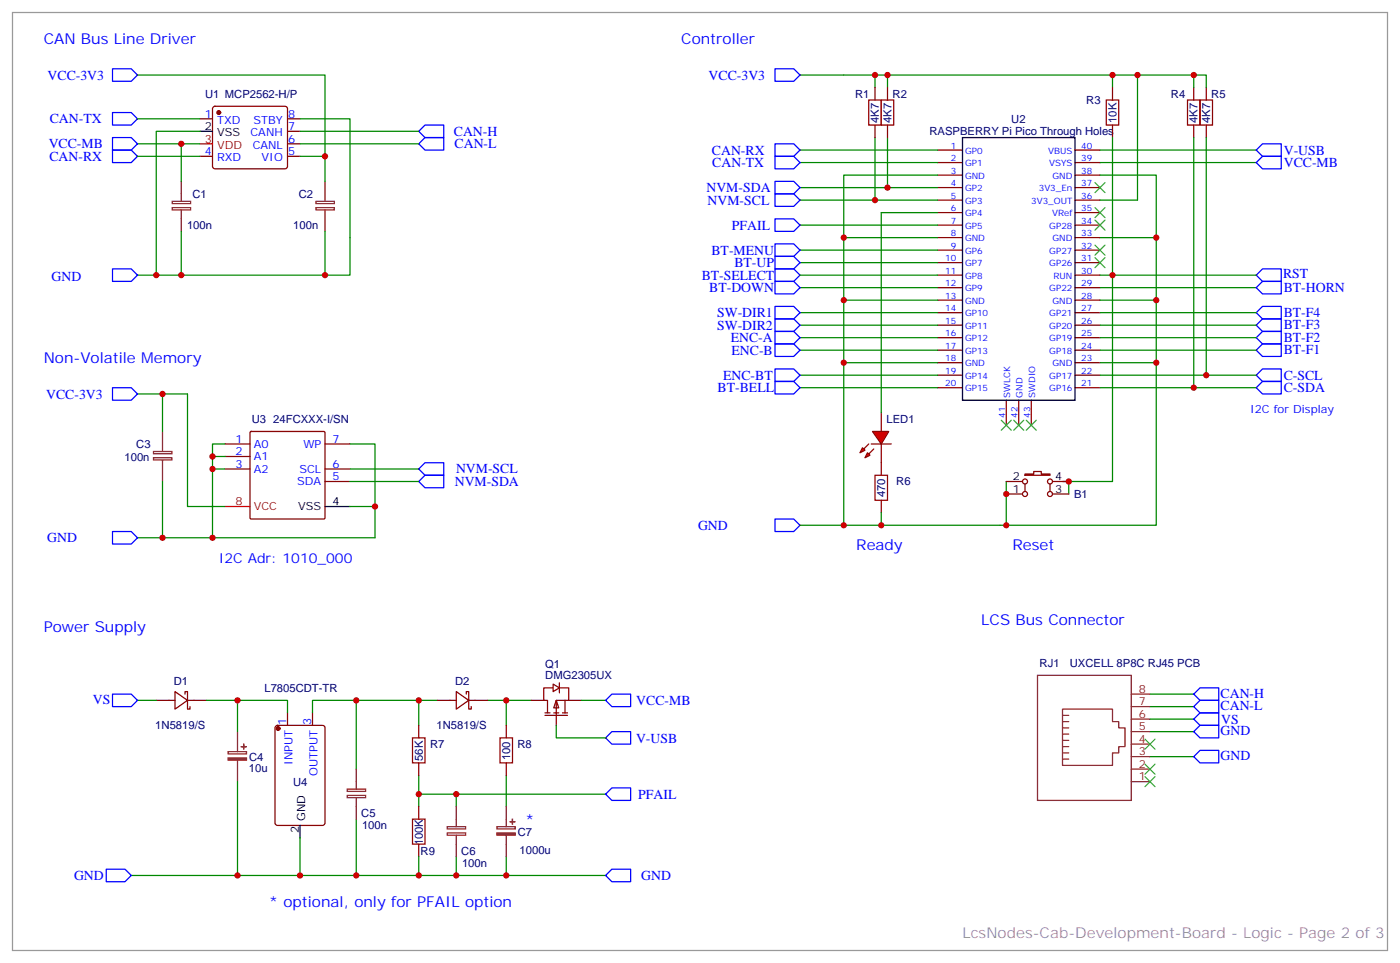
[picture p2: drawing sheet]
<svg xmlns="http://www.w3.org/2000/svg" width="395mm" height="272mm" viewBox="0 0 395 272" stroke-linecap="round" stroke-linejoin="round" font-family="sans-serif">
<g fill="none" stroke="#870000" stroke-width=".35">
<path d="M246.9 24.7v3.5M246.9 35.3v3.5M250.5 24.7v3.5M250.5 35.3v3.5M314 24.7v3.5M314 35.3v3.5M264.6 42.3h7M264.6 45.9h7M264.6 49.4h7M264.6 52.9h7M264.6 56.4h7M264.6 60h7"/>
<path d="M303.4 42.3h7M303.4 45.9h7M303.4 49.4h7M303.4 52.9h7M303.4 56.4h7M303.4 60h7M264.6 63.5h7M264.6 67h7M264.6 70.6h7M264.6 74.1h7M264.6 77.6h7M303.4 63.5h7"/>
<path d="M303.4 67h7M303.4 70.6h7M303.4 74.1h7M303.4 77.6h7M264.6 81.1h7M264.6 84.7h7M264.6 88.2h7M264.6 91.7h7M264.6 95.2h7M264.6 98.8h7M303.4 81.1h7M303.4 84.7h7"/>
<path d="M303.4 88.2h7M303.4 91.7h7M303.4 95.2h7M303.4 98.8h7M264.6 102.3h7M264.6 105.8h7M264.6 109.4h7M284 112.9v7M287.5 112.9v7M291 112.9v7M303.4 102.3h7M303.4 105.8h7"/>
<path d="M303.4 109.4h7M63.5 125.2h7.1M63.5 132.3h7.1M63.5 128.8h7.1M70.6 121.9l.3-.2h20.5l.3 .2v24.1l-.2 .4h-20.6l-.3-.2zM91.7 125.2h7.1M91.7 135.8h7.1M91.7 132.3h7.1"/>
</g>
<path d="M271.6 38.8h31.8v74.1h-31.8zM91.7 142.9h7.1" fill="none" stroke="#000" stroke-width=".35"/>
<path d="M63.5 142.9h7.1" fill="none" stroke="#f00" stroke-width=".35"/>
<g fill="none" stroke="#008700" stroke-width=".35">
<path d="M225.8 21.2h95.2v35.2h-10.6M246.9 21.2v3.5M246.9 38.8v17.6M250.5 21.2v3.5M250.5 38.8v14.1M314 21.2v3.5M225.8 45.9h38.8M225.8 42.3h38.8M225.8 56.4h38.8M225.8 52.9h38.8M248.7 60h15.9M264.6 49.4h-26.5v17.6"/>
<path d="M310.4 49.4h15.9v17.6M310.4 45.9h44.1M310.4 42.3h44.1M225.8 63.5h38.8M225.8 74.1h38.8M225.8 70.6h38.8M264.6 67h-26.5v81.2h88.2v-81.2h-15.9M310.4 77.6h44.1M225.8 98.8h38.8M225.8 81.1h38.8M238.1 84.7h26.5M310.4 98.8h44.1"/>
<path d="M310.4 84.7h15.9M310.4 88.2h44.1M310.4 91.7h44.1M310.4 95.2h44.1M38.8 111.1h14.1v31.8h10.6M45.9 111.1v10.6M238.1 102.3h26.5M310.4 102.3h15.9M310.4 105.8h44.1M310.4 109.4h44.1M45.9 135.8v15.9M60 128.8h3.5"/>
<path d="M60 132.3h3.5M63.5 125.2h-3.5v26.5M98.8 125.2h7v26.5h-67M98.8 132.3h19.4M98.8 135.8h19.4M299.9 135.8h1.7v3.5M98.8 142.9h7M225.8 148.2h12.3"/>
</g>
<g fill="none" stroke="#00f" stroke-width=".35">
<path d="M218.7 19.4h5.3l1.8 1.8-1.8 1.7h-5.3zM218.7 44.1h5.3l1.8 1.8-1.8 1.7h-5.3zM218.7 40.6h5.3l1.8 1.7-1.8 1.8h-5.3zM218.7 54.7h5.3l1.8 1.7-1.8 1.8h-5.3zM218.7 51.2h5.3l1.8 1.7-1.8 1.8h-5.3zM354.5 45.9l1.8-1.8h5.3v3.5h-5.3zM354.5 42.3l1.8-1.7h5.3v3.5h-5.3zM218.7 61.7h5.3l1.8 1.8-1.8 1.8h-5.3zM354.5 77.6l1.8-1.8h5.3v3.6h-5.3zM354.5 88.2l1.8-1.8h5.3v3.6h-5.3zM354.5 91.7l1.8-1.7h5.3v3.5h-5.3zM354.5 95.2l1.8-1.7h5.3v3.5h-5.3z"/>
<path d="M354.5 98.8l1.8-1.8h5.3v3.5h-5.3zM31.7 109.4h5.3l1.8 1.7-1.8 1.8h-5.3zM354.5 105.8l1.8-1.7h5.3v3.5h-5.3zM354.5 109.4l1.8-1.8h5.3v3.5h-5.3zM118.2 135.8l1.7-1.7h5.3v3.5h-5.3zM118.2 132.3l1.7-1.8h5.3v3.6h-5.3zM31.7 149.9h5.3l1.8 1.8-1.8 1.8h-5.3zM218.7 146.4h5.3l1.8 1.8-1.8 1.7h-5.3z"/>
</g>
<path d="M43.3 129.1h5.2v.7h-5.2zM43.3 127.4h5.2v.6h-5.2zM45.9 121.7v5.7M45.9 129.8v6" fill="none" stroke="#8c2424" stroke-width=".35"/>
<path d="M309 51.5l2.9 2.8M309 58.6l2.9 2.8M311.9 51.5l-2.9 2.8M311.9 58.6l-2.9 2.8M309 62.1l2.9 2.8M311.9 62.1l-2.9 2.8M282.6 118.5l2.8 2.9M285.4 118.5l-2.8 2.9M286.1 118.5l2.8 2.9M288.9 118.5l-2.8 2.9M289.6 118.5l2.9 2.9M292.5 118.5l-2.9 2.9" fill="none" stroke="#3c3" stroke-width=".35"/>
<path d="M245.2 28.2h3.5v7.1h-3.5zM248.7 28.2h3.5v7.1h-3.5zM312.2 28.2h3.5v7.1h-3.5z" fill="none" stroke="#a10000" stroke-width=".35"/>
<g fill="#f00" stroke="#870000" stroke-width=".35">
<path d="M246.2 121.7h4.6l-2.1 3.5z"/>
<path d="M245.9 125.2h5.6z"/>
</g>
<g fill="#870000" stroke="#870000" stroke-width=".35">
<path d="M245.2 125.2l-1.4 1.4z"/>
<path d="M246.6 126.6l-1.4 1.5z"/>
</g>
<g fill="#f00" stroke="#870000" stroke-width=".35">
<path d="M243.4 126.3l.7 .7-1.4 .7z"/>
<path d="M244.8 127.7l.7 .7-1.4 .7z"/>
</g>
<g fill="none" stroke="#870000" stroke-width=".35">
<path d="M56.4 33.5h3.6M60.2 30.2l.5-.2h19.7l.5 .2 .2 .5v16.2l-.2 .5-.5 .2h-19.7l-.5-.2-.2-.5v-16.2zM81.1 33.5h3.6M81.1 37h3.6M56.4 44.1h3.6M81.1 44.1h3.6M81.1 40.6h3.6M248.7 116.4v5.3M248.7 125.2v8.9M248.7 141.1v3.5M123.5 197.6h5.3M128.8 195.1l3.5 2.5-3.5 2.4z"/>
<path d="M131.6 195.8v-.7h.7v4.9h.7v-.7M132.3 197.6h5.3M157.9 192.6v2.8M77.8 204.8l.5-.2h12.7l.7 .4v27.1l-.4 .7h-13l-.6-.4-.1-27.1zM81.1 201.1v3.5M88.2 201.1v3.5M118.2 204.6v3.5M118.2 215.2v3.5M142.9 204.6v3.5M142.9 215.2v3.5M118.2 227.5v3.6M118.2 238.1v3.6"/>
</g>
<path d="M246.9 134.1h3.6v7h-3.6zM116.4 208.1h3.5v7.1h-3.5zM141.1 208.1h3.5v7.1h-3.5zM116.4 231.1h3.5v7h-3.5z" fill="none" stroke="#a10000" stroke-width=".35"/>
<g fill="none" stroke="#008700" stroke-width=".35">
<path d="M38.8 21.2h52.9v22.9h-7M38.8 33.5h17.6M56.4 37h-12.3v40.6h-5.3M84.7 33.5h14.1v44.1h-54.7M84.7 37h33.5M314 38.8v97h-12.4M38.8 44.1h17.6M38.8 40.6h17.6M84.7 40.6h33.5M91.7 44.1v7.1M248.7 60v56.4M91.7 65.3v12.3"/>
<path d="M284 135.8v12.4M248.7 144.6v3.6M67 197.6v8.8M100.5 197.6v19.4M118.2 197.6h-30v3.5M118.2 197.6v7M118.2 197.6h5.3M137.6 197.6h12.3M142.9 197.6v7M118.2 218.7v8.8M142.9 218.7v8.8M67 220.5v26.4"/>
<path d="M84.7 236.4v10.5M100.5 231.1v15.8M118.2 224h52.9M128.8 224v3.5M37 246.9h134.1M118.2 241.7v5.2M128.8 241.7v5.2M142.9 241.7v5.2"/>
</g>
<g fill="#870000" stroke="#870000" stroke-width=".35">
<circle cx="61.7" cy="31.7" r=".53"/>
<circle cx="78.5" cy="205.5" r=".53"/>
</g>
<path d="M56.4 37h3.6M84.7 232.8v3.6" fill="none" stroke="#000" stroke-width=".35"/>
<path d="M56.4 40.6h3.6" fill="none" stroke="#f00" stroke-width=".35"/>
<path d="M31.7 19.4h5.3l1.8 1.8-1.8 1.7h-5.3zM31.7 31.8h5.3l1.8 1.7-1.8 1.8h-5.3zM31.7 38.8h5.3l1.8 1.8-1.8 1.7h-5.3zM119.9 35.3h5.3v3.5h-5.3l-1.7-1.8zM119.9 38.8h5.3v3.5h-5.3l-1.7-1.7zM31.7 42.3h5.3l1.8 1.8-1.8 1.8h-5.3zM31.7 75.8h5.3l1.8 1.8-1.8 1.8h-5.3zM172.7 206.4h5.3v3.5h-5.3l-1.8-1.8zM172.7 222.2h5.3v3.6h-5.3l-1.8-1.8zM172.7 245.2h5.3v3.5h-5.3l-1.8-1.8z" fill="none" stroke="#00f" stroke-width=".35"/>
<g fill="none" stroke="#8c2424" stroke-width=".35">
<path d="M89.2 58.6h5.2v.6h-5.2zM89.2 56.8h5.2v.6h-5.2zM91.7 51.2v5.6M91.7 59.3v6M64.4 212h5.2v.7h-5.2zM67 206.4v5.6M67 214.5v6M100.5 217v5.6M98 224.4h5.2v.6h-5.2zM98 222.6h5.2v.6h-5.2zM100.5 225.1v6M126.2 234.9h5.2v.7h-5.2z"/>
<path d="M126.2 233.2h5.2v.6h-5.2zM128.8 227.5v5.7M128.8 235.7v6M140.2 233.2h5.2v.6h-5.2zM142.9 227.5v5.7M142.9 235.7v6"/>
</g>
<g fill="#8c2424" stroke="#8c2424" stroke-width=".35">
<path d="M64.4 213.8h5.2v.6h-5.2z"/>
<path d="M68.1 210.6h1.4z"/>
<path d="M68.8 209.9v1.4z"/>
<path d="M140.2 234.9h5.2v.7h-5.2z"/>
<path d="M143.9 231.8h1.4z"/>
<path d="M144.6 231.1v1.4z"/>
</g>
<path d="M156.1 193l1.8 1-1.8 1.1z" fill="#fff" stroke="#870000" stroke-width=".35"/>
<g fill="none" stroke="#870000" stroke-width=".35">
<path d="M336.9 24.7v3.5M336.9 35.3v3.5M340.4 24.7v3.5M340.4 35.3v3.5M284 139.3h4.6M284 135.8h4.6M289.3 133.7h2.4v-.7h2.2v.7h2.4v.4h-7zM289.3 136.5v2.1M296.3 136.5v2.1M297 139.3h4.6M297 135.8h4.6M44.1 197.6h5.3"/>
<path d="M49.4 195.1l3.5 2.5-3.5 2.4zM52.2 195.8v-.7h.7v4.9h.7v-.7M52.9 197.6h5.3M149.9 197.6h3.6M155.9 194h-2.4v3.6h1v3.5M157 197.6l.7 2.1h-1.4zM158 194h2.5v3.6h-3.5v7M159.5 197.6v3.5M160.5 197.6h3.5M153.8 201.1h1.4M153.8 201.8h6.4M156.3 201.1h1.4"/>
<path d="M158.7 201.1h1.5"/>
<circle cx="289.3" cy="135.8" r=".71"/>
<circle cx="289.3" cy="139.3" r=".71"/>
<circle cx="296.3" cy="135.8" r=".71"/>
<circle cx="296.3" cy="139.3" r=".71"/>
</g>
<g fill="none" stroke="#008700" stroke-width=".35">
<path d="M321 21.2h19.4v3.5M336.9 21.2v3.5M336.9 38.8v70.6M340.4 38.8v67M51.2 40.6v10.6M51.2 65.3v12.3M225.8 77.6h38.8M225.8 95.2h38.8M225.8 91.7h38.8M225.8 88.2h38.8M310.4 81.1h44.1M225.8 105.8h38.8"/>
<path d="M225.8 109.4h38.8M38.8 197.6h5.3M58.2 197.6h22.9v3.5M164 197.6h7.1M324.6 199.3h12.3M324.6 195.8h12.3M157 204.6v3.5h14.1M324.6 213.4h12.3M324.6 206.4h12.3M324.6 202.8h12.3"/>
</g>
<g fill="none" stroke="#00f" stroke-width=".35">
<path d="M218.7 68.8h5.3l1.8 1.8-1.8 1.7h-5.3zM218.7 72.3h5.3l1.8 1.8-1.8 1.7h-5.3zM218.7 75.8h5.3l1.8 1.8-1.8 1.8h-5.3zM218.7 79.4h5.3l1.8 1.7-1.8 1.8h-5.3zM218.7 97h5.3l1.8 1.8-1.8 1.7h-5.3zM218.7 93.5h5.3l1.8 1.7-1.8 1.8h-5.3zM218.7 90h5.3l1.8 1.7-1.8 1.8h-5.3zM218.7 86.4h5.3l1.8 1.8-1.8 1.8h-5.3zM354.5 81.1l1.8-1.7h5.3v3.5h-5.3zM218.7 104.1h5.3l1.8 1.7-1.8 1.8h-5.3zM218.7 107.6h5.3l1.8 1.8-1.8 1.7h-5.3zM31.7 195.8h5.3l1.8 1.8-1.8 1.7h-5.3z"/>
<path d="M172.7 195.8h5.3v3.5h-5.3l-1.8-1.7zM336.9 195.8l1.8-1.8h5.3v3.6h-5.3zM336.9 199.3l1.8-1.7h5.3v3.5h-5.3zM336.9 206.4l1.8-1.8h5.3v3.5h-5.3zM336.9 213.4l1.8-1.7h5.3v3.5h-5.3zM336.9 202.8l1.8-1.7h5.3v3.5h-5.3zM30 245.2h5.3l1.7 1.7-1.7 1.8h-5.3z"/>
</g>
<g fill="none" stroke="#8c2424" stroke-width=".35">
<path d="M48.6 58.6h5.2v.6h-5.2zM48.6 56.8h5.2v.6h-5.2zM51.2 51.2v5.6M51.2 59.3v6M292.8 190.5h26.5v35.3h-26.5zM319.3 199.3h5.3M319.3 195.8h5.3M299.9 214.1h1.7M299.9 212.4h1.7M299.9 210.6h1.7M299.9 208.8h1.7M299.9 207.1h1.7"/>
<path d="M299.9 205.3h1.7M299.9 203.6h1.7M299.9 201.8h1.7M299.9 200h14.1v3.6h1.7v1.7h1.8v5.3h-1.8v1.8h-1.7v3.5h-14.1zM319.3 217h5.3M319.3 213.4h5.3M319.3 209.9h5.3M319.3 206.4h5.3M319.3 202.8h5.3M319.3 220.5h5.3"/>
</g>
<path d="M335.1 28.2h3.6v7.1h-3.6zM338.7 28.2h3.5v7.1h-3.5z" fill="none" stroke="#a10000" stroke-width=".35"/>
<path d="M309 69.1l2.9 2.9M309 72.7l2.9 2.8M311.9 69.1l-2.9 2.9M311.9 72.7l-2.9 2.8M323.1 208.5l2.9 2.8M323.1 215.5l2.9 2.9M323.1 219.1l2.9 2.8M326 208.5l-2.9 2.8M326 215.5l-2.9 2.9M326 219.1l-2.9 2.8" fill="none" stroke="#3c3" stroke-width=".35"/>
<path d="M3.5 3.5h388.1v264.6h-388.1z" fill="none" stroke="#999" stroke-width=".35"/>
<g fill="#c00">
<circle cx="60" cy="128.8" r=".88"/>
<circle cx="60" cy="132.3" r=".88"/>
<circle cx="60" cy="151.7" r=".88"/>
<circle cx="45.9" cy="111.1" r=".88"/>
<circle cx="45.9" cy="151.7" r=".88"/>
<circle cx="105.8" cy="142.9" r=".88"/>
<circle cx="246.9" cy="56.4" r=".88"/>
<circle cx="250.5" cy="52.9" r=".88"/>
<circle cx="246.9" cy="21.2" r=".88"/>
<circle cx="314" cy="77.6" r=".88"/>
<circle cx="301.6" cy="135.8" r=".88"/>
<circle cx="314" cy="21.2" r=".88"/>
<circle cx="250.5" cy="21.2" r=".88"/>
<circle cx="326.3" cy="67" r=".88"/>
<circle cx="238.1" cy="67" r=".88"/>
<circle cx="238.1" cy="84.7" r=".88"/>
<circle cx="238.1" cy="102.3" r=".88"/>
<circle cx="238.1" cy="148.2" r=".88"/>
<circle cx="248.7" cy="148.2" r=".88"/>
<circle cx="326.3" cy="84.7" r=".88"/>
<circle cx="326.3" cy="102.3" r=".88"/>
<circle cx="284" cy="148.2" r=".88"/>
<circle cx="91.7" cy="77.6" r=".88"/>
<circle cx="91.7" cy="44.1" r=".88"/>
<circle cx="100.5" cy="197.6" r=".88"/>
<circle cx="100.5" cy="246.9" r=".88"/>
<circle cx="128.8" cy="246.9" r=".88"/>
<circle cx="142.9" cy="246.9" r=".88"/>
<circle cx="118.2" cy="246.9" r=".88"/>
<circle cx="67" cy="246.9" r=".88"/>
<circle cx="128.8" cy="224" r=".88"/>
<circle cx="142.9" cy="197.6" r=".88"/>
<circle cx="84.7" cy="246.9" r=".88"/>
<circle cx="118.2" cy="224" r=".88"/>
<circle cx="118.2" cy="197.6" r=".88"/>
<circle cx="321" cy="21.2" r=".88"/>
<circle cx="336.9" cy="21.2" r=".88"/>
<circle cx="336.9" cy="109.4" r=".88"/>
<circle cx="340.4" cy="105.8" r=".88"/>
<circle cx="67" cy="197.6" r=".88"/>
<circle cx="284" cy="139.3" r=".88"/>
<circle cx="44.1" cy="77.6" r=".88"/>
<circle cx="51.2" cy="77.6" r=".88"/>
<circle cx="51.2" cy="40.6" r=".88"/>
</g>
<g font-size="4.2" fill="#00f">
<text x="12.3" y="12.3">CAN Bus Line Driver</text>
<text x="192.3" y="12.3">Controller</text>
<text x="12.3" y="102.3">Non-Volatile Memory</text>
<text x="241.7" y="155.2">Ready</text>
<text x="285.8" y="155.2">Reset</text>
<text x="12.3" y="178.2">Power Supply</text>
<text x="276.9" y="176.4">LCS Bus Connector</text>
<text x="148.2" y="232.8">*</text>
<text x="75.8" y="255.8">* optional, only for PFAIL option</text>
</g>
<text font-size="4.2" fill="#999" x="271.6" y="264.6">LcsNodes-Cab-Development-Board - Logic - Page 2 of 3</text>
<g font-size="3.9" fill="#00f">
<text x="13.4" y="22.4">VCC-3V3</text>
<text x="200" y="22.4">VCC-3V3</text>
<text x="14.1" y="34.8">CAN-TX</text>
<text x="13.7" y="41.8">VCC-MB</text>
<text x="128.1" y="38.3">CAN-H</text>
<text x="128.3" y="41.8">CAN-L</text>
<text x="14" y="45.4">CAN-RX</text>
<text x="200.9" y="43.6">CAN-RX</text>
<text x="201" y="47.1">CAN-TX</text>
<text x="362.3" y="47.2">VCC-MB</text>
<text x="362.3" y="43.6">V-USB</text>
<text x="199.4" y="54.2">NVM-SDA</text>
<text x="199.7" y="57.8">NVM-SCL</text>
<text x="206.6" y="64.8">PFAIL</text>
<text x="200.8" y="71.8">BT-MENU</text>
<text x="207.3" y="75.4">BT-UP</text>
<text x="14.5" y="79.4">GND</text>
<text x="198" y="78.9">BT-SELECT</text>
<text x="200.2" y="82.4">BT-DOWN</text>
<text x="362.1" y="78.4">RST</text>
<text x="362.3" y="82.4">BT-HORN</text>
<text x="202.4" y="89.5">SW-DIR1</text>
<text x="362.3" y="89.4">BT-F4</text>
<text x="202.4" y="93">SW-DIR2</text>
<text x="362.3" y="92.9">BT-F3</text>
<text x="206.2" y="96.5">ENC-A</text>
<text x="206.5" y="100.1">ENC-B</text>
<text x="362.3" y="96.4">BT-F2</text>
<text x="362.3" y="100">BT-F1</text>
<text x="204.1" y="107.1">ENC-BT</text>
<text x="362.3" y="107.1">C-SCL</text>
<text x="13" y="112.4">VCC-3V3</text>
<text x="202.5" y="110.6">BT-BELL</text>
<text x="362.3" y="110.6">C-SDA</text>
<text x="128.3" y="137.1">NVM-SDA</text>
<text x="128.7" y="133.5">NVM-SCL</text>
<text x="197" y="149.4">GND</text>
<text x="13.3" y="152.9">GND</text>
<text x="61.7" y="158.7">I2C Adr: 1010_000</text>
<text x="344.5" y="196.8">CAN-H</text>
<text x="26.2" y="198.7">VS</text>
<text x="179.6" y="198.8">VCC-MB</text>
<text x="344.5" y="200.4">CAN-L</text>
<text x="179.5" y="209.5">V-USB</text>
<text x="344.5" y="207.4">GND</text>
<text x="344.7" y="204.2">VS</text>
<text x="344.5" y="214.5">GND</text>
<text x="180.1" y="225.3">PFAIL</text>
<text x="20.9" y="248.2">GND</text>
<text x="181" y="248.2">GND</text>
</g>
<g font-size="3.2" fill="#000080">
<text x="57.9" y="27.7">U1 MCP2562-H/P</text>
<text x="241.3" y="27.6">R1</text>
<text x="251.9" y="27.6">R2</text>
<text x="306.6" y="29.3">R3</text>
<text x="330.5" y="27.7">R4</text>
<text x="341.9" y="27.6">R5</text>
<text x="248" y="34.7" transform="rotate(-90 248 34.7)">4K7</text>
<text x="251.6" y="34.7" transform="rotate(-90 251.6 34.7)">4K7</text>
<text x="285.4" y="34.6">U2</text>
<text x="315.1" y="34.7" transform="rotate(-90 315.1 34.7)">10K</text>
<text x="338" y="34.7" transform="rotate(-90 338 34.7)">4K7</text>
<text x="341.5" y="34.7" transform="rotate(-90 341.5 34.7)">4K7</text>
<text x="262.3" y="38.2">RASPBERRY Pi Pico Through Holes</text>
<text x="54.3" y="55.8">C1</text>
<text x="84.3" y="55.8">C2</text>
<text x="52.8" y="64.6">100n</text>
<text x="82.8" y="64.6">100n</text>
<text x="71.1" y="119.3">U3</text>
<text x="77.1" y="119.3">24FCXXX-I/SN</text>
<text x="250.2" y="119.3">LED1</text>
<text x="35.1" y="129.9">100n</text>
<text x="38.5" y="126.4">C3</text>
<text x="253" y="136.9">R6</text>
<text x="249.8" y="140.3" transform="rotate(-90 249.8 140.3)">470</text>
<text x="303.1" y="140.5">B1</text>
<text x="153.9" y="191.6">DMG2305UX</text>
<text x="153.9" y="188.5">Q1</text>
<text x="293.4" y="188.1">RJ1</text>
<text x="301.9" y="188.1">UXCELL 8P8C RJ45 PCB</text>
<text x="49" y="193.3">D1</text>
<text x="74.6" y="195.2">L7805CDT-TR</text>
<text x="128.4" y="193.3">D2</text>
<text x="43.8" y="205.6">1N5819/S</text>
<text x="123.2" y="205.6">1N5819/S</text>
<text x="70.3" y="214.6">C4</text>
<text x="119.3" y="214.6" transform="rotate(-90 119.3 214.6)">56K</text>
<text x="121.4" y="211">R7</text>
<text x="144" y="214.4" transform="rotate(-90 144 214.4)">100</text>
<text x="146.1" y="211">R8</text>
<text x="70.3" y="217.8">10u</text>
<text x="82.7" y="221.6">U4</text>
<text x="102" y="230.5">C5</text>
<text x="102.2" y="234">100n</text>
<text x="119.3" y="238.4" transform="rotate(-90 119.3 238.4)">100K</text>
<text x="146.1" y="235.7">C7</text>
<text x="118.7" y="241.1">R9</text>
<text x="130.2" y="241">C6</text>
<text x="130.4" y="244.6">100n</text>
<text x="146.6" y="241">1000u</text>
</g>
<g font-size="3.2" fill="#00f">
<text x="57.8" y="33.2">1</text>
<text x="61.3" y="34.9">TXD</text>
<text x="71.6" y="34.9">STBY</text>
<text x="81.3" y="33.2">8</text>
<text x="70.7" y="38.5">CANH</text>
<text x="71.3" y="42">CANL</text>
<text x="81.3" y="40.2">6</text>
<text x="81.3" y="36.7">7</text>
<text x="57.8" y="43.7">4</text>
<text x="61.3" y="45.5">RXD</text>
<text x="73.8" y="45.5">VIO</text>
<text x="81.3" y="43.7">5</text>
<text x="352.8" y="116.4">I2C for Display</text>
<text x="66.4" y="124.9">1</text>
<text x="93.8" y="124.9">7</text>
<text x="66.4" y="131.9">3</text>
<text x="66.4" y="128.4">2</text>
<text x="71.6" y="126.3">A0</text>
<text x="71.6" y="129.8">A1</text>
<text x="85.6" y="126.3">WP</text>
<text x="93.8" y="131.9">6</text>
<text x="71.6" y="133.3">A2</text>
<text x="83.9" y="136.9">SDA</text>
<text x="84.5" y="133.3">SCL</text>
<text x="93.8" y="135.5">5</text>
<text x="80.8" y="204.4" transform="rotate(-90 80.8 204.4)">1</text>
<text x="87.8" y="204.4" transform="rotate(-90 87.8 204.4)">3</text>
<text x="82.5" y="215.8" transform="rotate(-90 82.5 215.8)">INPUT</text>
<text x="89.6" y="218.9" transform="rotate(-90 89.6 218.9)">OUTPUT</text>
</g>
<g font-size="3.2">
<text x="57.8" y="36.7">2</text>
<text x="61.3" y="38.5">VSS</text>
<text x="285.8" y="135.5">2</text>
<text x="297.7" y="135.5">4</text>
<text x="84.2" y="143.9">VSS</text>
<text x="93.8" y="142.5">4</text>
<text x="285.8" y="139">1</text>
<text x="297.7" y="139">3</text>
<text x="86.1" y="231.5" transform="rotate(-90 86.1 231.5)">GND</text>
<text x="84.3" y="235" transform="rotate(-90 84.3 235)">2</text>
</g>
<g font-size="3.2" fill="#f00">
<text x="57.8" y="40.2">3</text>
<text x="61.3" y="42">VDD</text>
<text x="66.4" y="142.5">8</text>
<text x="71.6" y="143.9">VCC</text>
</g>
<g font-size="3.2" fill="#8d2323">
<text x="321.4" y="195.4">8</text>
<text x="321.4" y="202.5">6</text>
<text x="321.4" y="199">7</text>
<text x="321.4" y="209.5">4</text>
<text x="321.4" y="206">5</text>
<text x="321.4" y="213.1">3</text>
<text x="321.4" y="220.1">1</text>
<text x="321.4" y="216.6">2</text>
</g>
<g font-size="2.5" fill="#00f">
<text x="268.3" y="42">1</text>
<text x="305.2" y="42">40</text>
<text x="268.3" y="45.5">2</text>
<text x="272.3" y="46.9">GP1</text>
<text x="272.3" y="43.4">GP0</text>
<text x="295.8" y="43.4">VBUS</text>
<text x="296.1" y="46.9">VSYS</text>
<text x="305.2" y="45.5">39</text>
<text x="268.3" y="52.6">4</text>
<text x="268.3" y="49">3</text>
<text x="272.3" y="54">GP2</text>
<text x="272.3" y="50.4">GND</text>
<text x="293.2" y="54">3V3_En</text>
<text x="297" y="50.4">GND</text>
<text x="305.2" y="49">38</text>
<text x="305.2" y="52.6">37</text>
<text x="268.3" y="59.6">6</text>
<text x="268.3" y="56.1">5</text>
<text x="272.3" y="57.5">GP3</text>
<text x="291" y="57.5">3V3_OUT</text>
<text x="305.2" y="56.1">36</text>
<text x="305.2" y="59.6">35</text>
<text x="268.3" y="63.1">7</text>
<text x="272.3" y="64.6">GP5</text>
<text x="272.3" y="61">GP4</text>
<text x="296.1" y="64.6">GP28</text>
<text x="296.9" y="61">VRef</text>
<text x="305.2" y="63.1">34</text>
<text x="268.3" y="70.2">9</text>
<text x="268.3" y="66.7">8</text>
<text x="272.3" y="71.6">GP6</text>
<text x="272.3" y="68.1">GND</text>
<text x="296.1" y="71.6">GP27</text>
<text x="297" y="68.1">GND</text>
<text x="305.2" y="66.7">33</text>
<text x="305.2" y="70.2">32</text>
<text x="266.7" y="77.3">11</text>
<text x="266.7" y="73.7">10</text>
<text x="272.3" y="75.1">GP7</text>
<text x="296.1" y="75.1">GP26</text>
<text x="305.2" y="73.7">31</text>
<text x="305.2" y="77.3">30</text>
<text x="266.7" y="80.8">12</text>
<text x="272.3" y="82.2">GP9</text>
<text x="272.3" y="78.7">GP8</text>
<text x="296.1" y="82.2">GP22</text>
<text x="297.3" y="78.7">RUN</text>
<text x="305.2" y="80.8">29</text>
<text x="266.7" y="87.8">14</text>
<text x="266.7" y="84.3">13</text>
<text x="272.3" y="89.3">GP10</text>
<text x="272.3" y="85.7">GND</text>
<text x="296.1" y="89.3">GP21</text>
<text x="297" y="85.7">GND</text>
<text x="305.2" y="84.3">28</text>
<text x="305.2" y="87.8">27</text>
<text x="266.7" y="94.9">16</text>
<text x="266.7" y="91.4">15</text>
<text x="272.3" y="92.8">GP11</text>
<text x="296.1" y="92.8">GP20</text>
<text x="305.2" y="91.4">26</text>
<text x="305.2" y="94.9">25</text>
<text x="266.7" y="102">18</text>
<text x="266.7" y="98.4">17</text>
<text x="272.3" y="99.8">GP13</text>
<text x="272.3" y="96.3">GP12</text>
<text x="296.1" y="96.3">GP19</text>
<text x="296.1" y="99.8">GP18</text>
<text x="305.2" y="98.4">24</text>
<text x="305.2" y="102">23</text>
<text x="266.7" y="105.5">19</text>
<text x="272.3" y="106.9">GP14</text>
<text x="272.3" y="103.4">GND</text>
<text x="296.1" y="106.9">GP17</text>
<text x="297" y="103.4">GND</text>
<text x="305.2" y="105.5">22</text>
<text x="266.7" y="109">20</text>
<text x="272.3" y="110.4">GP15</text>
<text x="285" y="112.2" transform="rotate(-90 285 112.2)">SWLCK</text>
<text x="288.6" y="112.2" transform="rotate(-90 288.6 112.2)">GND</text>
<text x="292.1" y="112.2" transform="rotate(-90 292.1 112.2)">SWDIO</text>
<text x="296.1" y="110.4">GP16</text>
<text x="305.2" y="109">21</text>
<text x="283.6" y="117.8" transform="rotate(-90 283.6 117.8)">41</text>
<text x="287.2" y="117.8" transform="rotate(-90 287.2 117.8)">42</text>
<text x="290.7" y="117.8" transform="rotate(-90 290.7 117.8)">43</text>
</g>
</svg>
